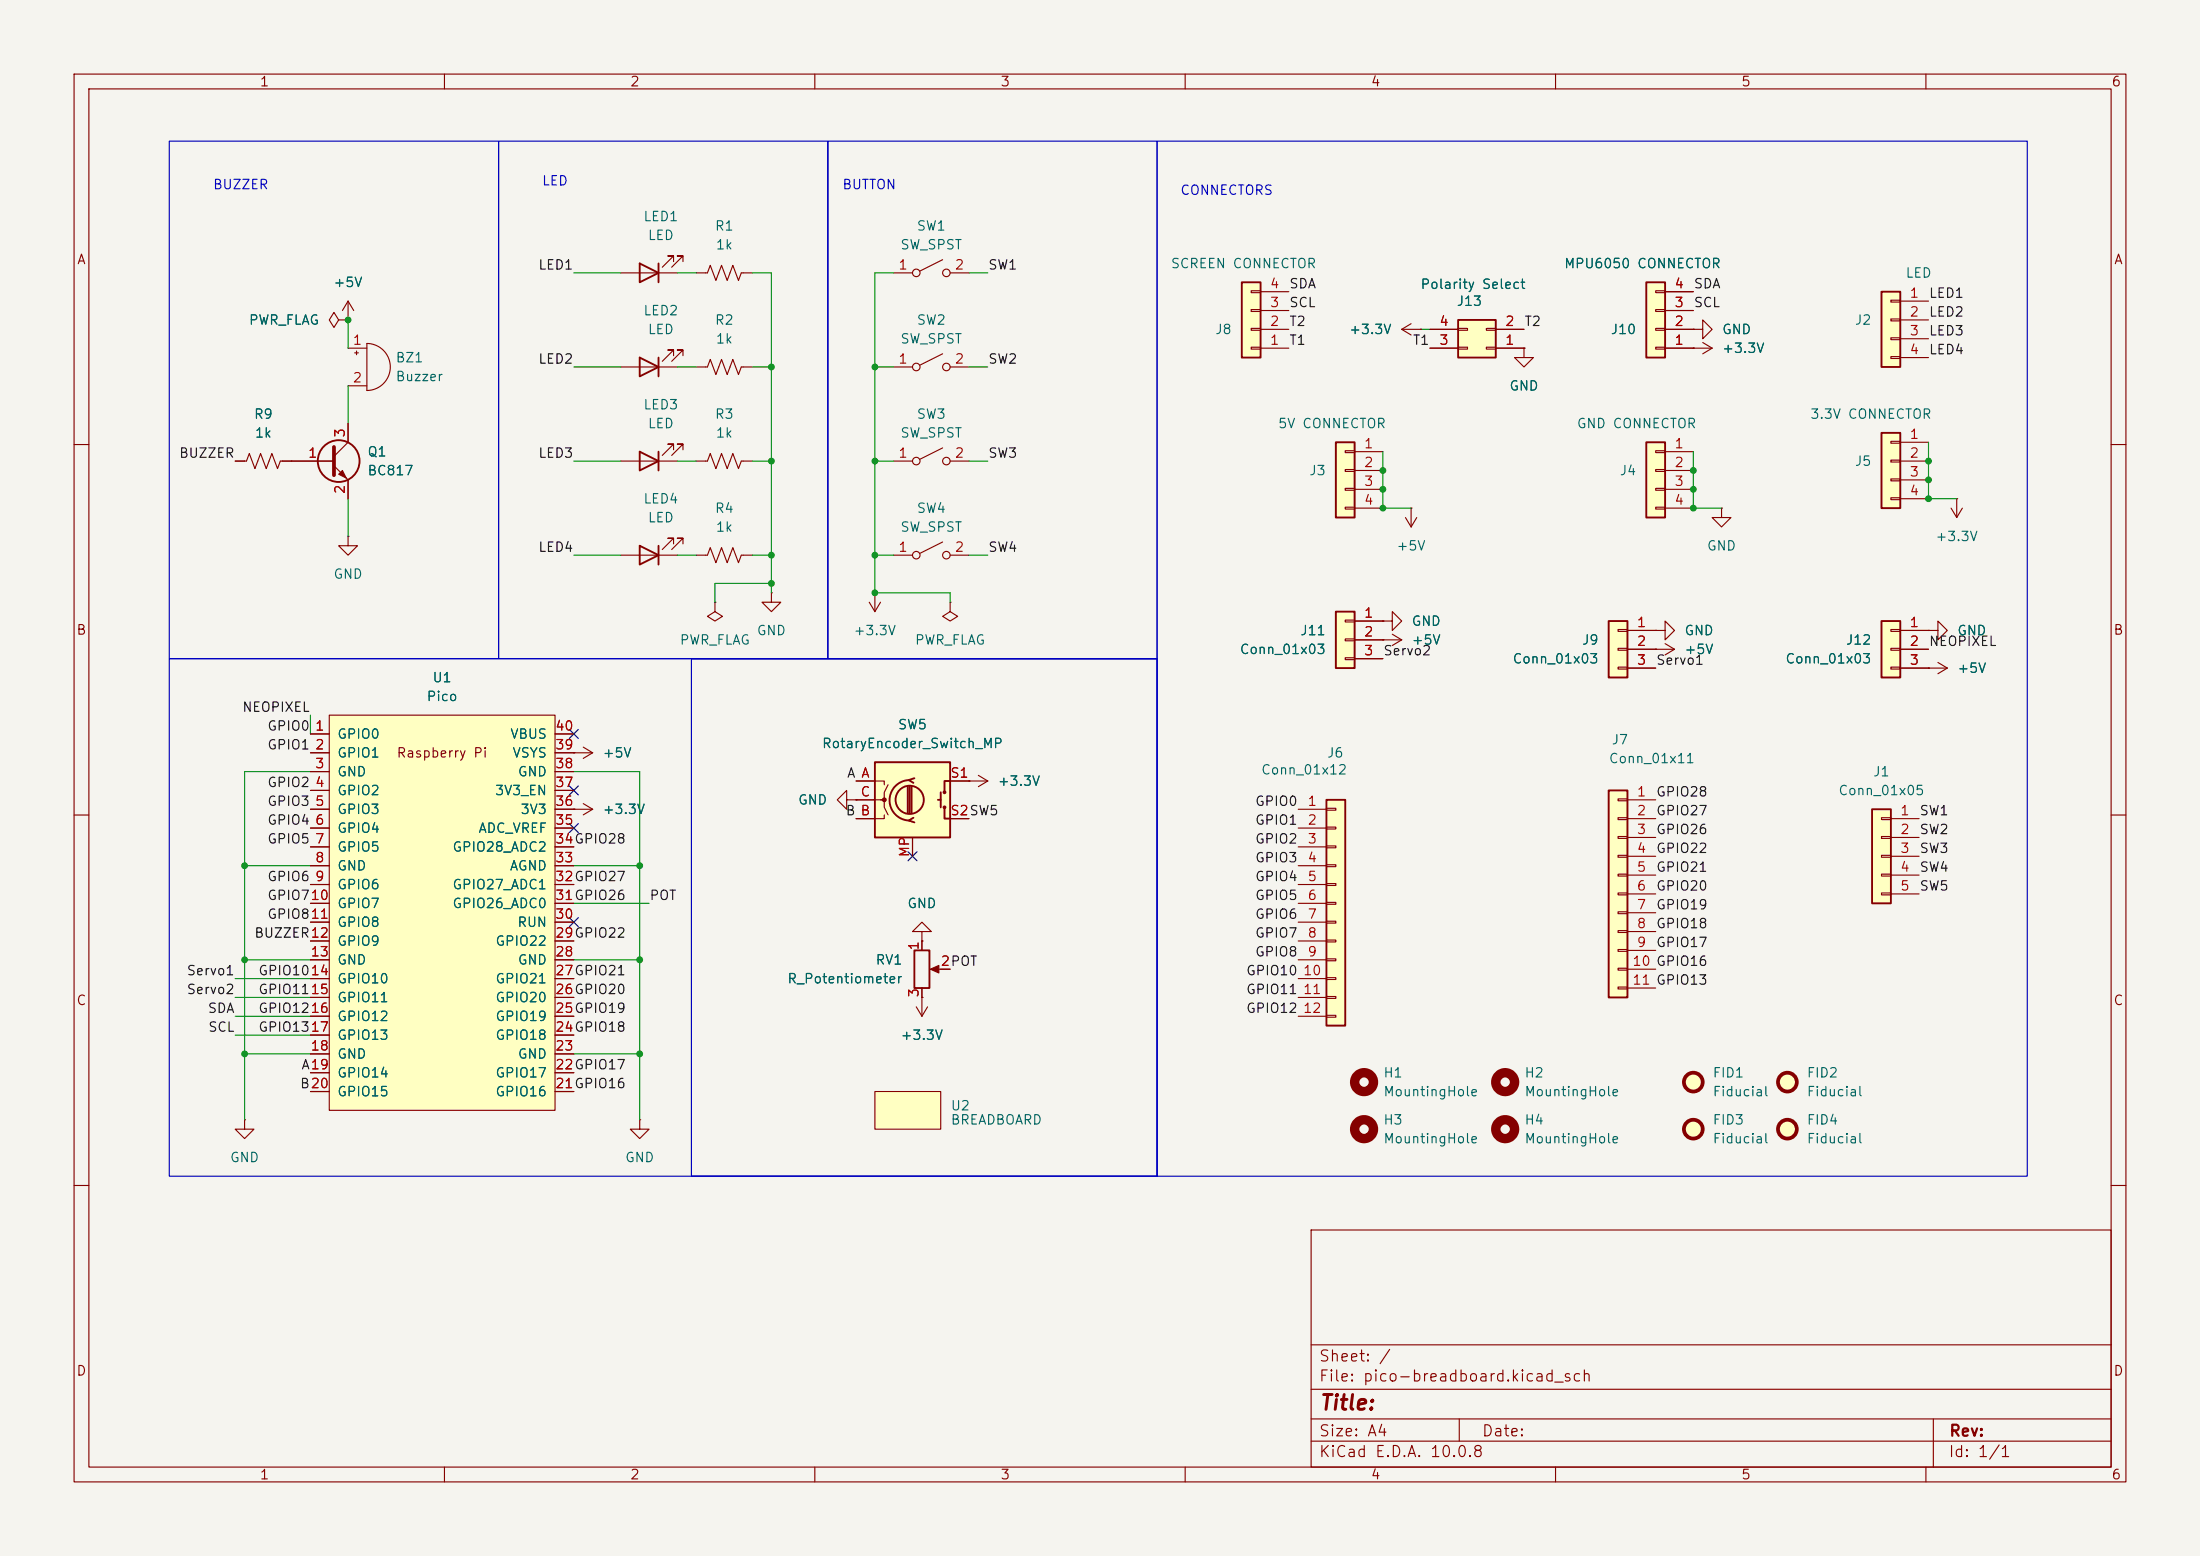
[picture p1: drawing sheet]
<svg xmlns="http://www.w3.org/2000/svg" width="297mm" height="210mm" viewBox="0 0 297 210" stroke-linecap="round" stroke-linejoin="round" font-family="sans-serif">
<path d="M0 0h297v210h-297z" fill="#f5f4ef" stroke="#f5f4ef" stroke-width=".14"/>
<g fill="none" stroke="#840000" stroke-width=".15">
<path d="M10 10h277v190h-277zM12 12h273v186h-273zM60 10v2M110 10v2M160 10v2M210 10v2M260 10v2M10 60h2M285 60h2M10 110h2M285 110h2M10 160h2"/>
<path d="M177 166h108v32h-108zM285 160h2M60 198v2M110 198v2M160 198v2M177 194.5h108M177 191.5h108M177 187.5h108M177 181.5h108M197 191.5v3M210 198v2M260 198v2"/>
<path d="M261 191.5v6.5"/>
</g>
<path d="M196.8 43.2h5.1v5.1h-5.1z" fill="#ffffc2"/>
<path d="M196.8 43.2h5.1v5.1h-5.1z" fill="none" stroke="#840000" stroke-width=".25"/>
<g fill="none" stroke="#840000" stroke-width=".15">
<path d="M193 47h3.8M193 44.5h3.8M196.8 46.9h1.3v.2h-1.3zM196.8 44.3h1.3v.3h-1.3zM200.7 46.9h1.2v.2h-1.2zM200.7 44.3h1.2v.3h-1.2zM201.9 47h3.8M201.9 44.5h3.8M123.7 135.9l.8 1.3M124.5 125.7h-1.3l1.3-1.2 1.2 1.2h-1.2v1.3M124.5 127h.1M124.5 134.6h.1"/>
<path d="M124.5 134.6v2.6M125.2 135.9l-.7 1.3"/>
</g>
<path d="M118.1 147.3h8.9v5.1h-8.9z" fill="#ffffc2"/>
<path d="M33 151.1v1.3h1.3l-1.3 1.3-1.3-1.3h1.3M33 151.1h.1M86.4 151.1v1.3h1.2l-1.2 1.3-1.3-1.3h1.3M86.4 151.1h.1M118.1 147.3h8.9v5.1h-8.9z" fill="none" stroke="#840000" stroke-width=".15"/>
<path d="M44.4 96.5h30.5v53.4h-30.5z" fill="#ffffc2"/>
<g fill="none" stroke="#840000" stroke-width=".15">
<path d="M41.9 99.1h2.5M44.4 96.5h30.5v53.4h-30.5zM74.9 99.1h2.6M41.9 101.6h2.5M41.9 104.1h2.5M41.9 106.7h2.5M41.9 109.2h2.5M41.9 111.8h2.5M41.9 114.3h2.5M41.9 116.8h2.5M41.9 119.4h2.5M74.9 101.6h5.1"/>
<path d="M74.9 104.1h2.6M74.9 106.7h2.6M74.9 109.2h5.1M74.9 111.8h2.6M74.9 114.3h2.6M74.9 116.8h2.6M74.9 119.4h2.6M77.5 109.2h.1M77.5 101.6h.1M78.7 108.5l1.3 .7M78.7 100.8l1.3 .8M80 109.2l-1.3 .8"/>
<path d="M80 101.6l-1.3 .8M114.3 108v1.2l-1.3-1.2 1.3-1.3v1.3h1.3M115.6 108h.1M41.9 121.9h2.5M41.9 124.5h2.5M41.9 127h2.5M41.9 129.5h2.5M41.9 132.1h2.5M41.9 134.6h2.5M41.9 137.2h2.5M41.9 139.7h2.5M74.9 121.9h2.6"/>
<path d="M74.9 124.5h2.6M74.9 127h2.6M74.9 129.5h2.6M74.9 132.1h2.6M74.9 134.6h2.6M74.9 137.2h2.6M74.9 139.7h2.6M124.5 127v1.3M124.5 133.4v1.2M126 130.8h2.3M41.9 142.2h2.5M41.9 144.8h2.5"/>
<path d="M41.9 147.3h2.5M74.9 142.2h2.6M74.9 144.8h2.6M74.9 147.3h2.6"/>
</g>
<path d="M123.4 128.3h2.1v5.1h-2.1z" fill="none" stroke="#840000" stroke-width=".25"/>
<path d="M125.6 130.8l1.1-.5v1z" fill="#840000" stroke="#840000" stroke-width=".15"/>
<path d="M222.2 59.7h2.6v10.2h-2.6z" fill="#ffffc2"/>
<path d="M222.2 59.7h2.6v10.2h-2.6z" fill="none" stroke="#840000" stroke-width=".25"/>
<path d="M223.5 60.8h1.3v.3h-1.3zM223.5 63.4h1.3v.2h-1.3zM223.5 65.9h1.3v.3h-1.3zM223.5 68.5h1.3v.2h-1.3zM224.8 61h3.8M224.8 63.5h3.8M224.8 66h3.8M224.8 68.6h3.8M130.8 105.4h.1M130.8 105.4h2.5M132.1 104.6l1.2 .8M133.3 105.4l-1.2 .8" fill="none" stroke="#840000" stroke-width=".15"/>
<path d="M118.1 102.9h10.2v10.1h-10.2z" fill="#ffffc2"/>
<g fill="none" stroke="#840000" stroke-width=".25">
<path d="M118.1 102.9h10.2v10.1h-10.2zM122.6 106.2v3.5M122.8 105.3a2.73 2.73 0 0 0-2.7 2.7 2.73 2.73 0 0 0 2.7 2.7M122.8 106.2v3.5M123.1 106.2v3.5M123.3 110.4l-.6 .3 .7 .3M123.4 105l-.7 .3 .6 .4M126.6 108h.4M127 106.9v2.1M127.5 109v1.5h.8M128.3 105.4h-.8v1.5"/>
<circle cx="122.8" cy="108" r="1.9"/>
<circle cx="127.5" cy="106.9" r=".13"/>
<circle cx="127.5" cy="109" r=".13"/>
</g>
<g fill="none" stroke="#840000" stroke-width=".15">
<path d="M45.7 43.2l-.6-1-.7 1 .7 1 .6-1h1.3M47 43.2h.1M47 47h2.5M47 52.1h2.5M47 40.6l-.8 1.3M47 40.6l.8 1.3M47 40.6v2.6M47.9 47.6h.5M48.1 47.4v.5M49.5 46.4a3.2 3.2 0 0 1 3.2 3.1 3.2 3.2 0 0 1-3.2 3.2zM31.7 62.2h1.6l.4-1 .7 2 .8-2 .7 2 .8-2 .8 2 .3-1h1.6M189.7 69.9l.8 1.2"/>
<path d="M190.5 68.6h.1M190.5 68.6v2.5M191.3 69.9l-.8 1.2M263.4 68.6l.8 1.3M264.2 67.3h.1M264.2 67.3v2.6M264.9 68.6l-.7 1.3M115.6 105.4h3.8v.5M115.6 108h3.8v1l.5 1M119.4 110v.5h-3.8M119.9 105.9l-.5 1v1.1h-.5M123.2 113v2.6"/>
<path d="M128.3 105.4h2.5M128.3 110.5h2.5"/>
</g>
<circle cx="119.4" cy="107.9" r=".25" fill="#840000" stroke="#840000" stroke-width=".15"/>
<circle cx="228.6" cy="146" r="1.27" fill="#ffffc2"/>
<circle cx="228.6" cy="146" r="1.27" fill="none" stroke="#840000" stroke-width=".51"/>
<path d="M94 49.5h1.5l.4-1 .7 2 .8-2 .8 2 .7-2 .8 2 .4-1h1.5" fill="none" stroke="#840000" stroke-width=".15"/>
<circle cx="203.2" cy="146" r="1.27" fill="none" stroke="#840000" stroke-width="1.3"/>
<circle cx="241.3" cy="152.4" r="1.27" fill="#ffffc2"/>
<circle cx="241.3" cy="152.4" r="1.27" fill="none" stroke="#840000" stroke-width=".51"/>
<circle cx="241.3" cy="146" r="1.27" fill="#ffffc2"/>
<circle cx="241.3" cy="146" r="1.27" fill="none" stroke="#840000" stroke-width=".51"/>
<g fill="none" stroke="#840000" stroke-width="1.3">
<circle cx="184.1" cy="146" r="1.27"/>
<circle cx="184.1" cy="152.4" r="1.27"/>
<circle cx="203.2" cy="152.4" r="1.27"/>
</g>
<g fill="none" stroke="#840000" stroke-width=".15">
<path d="M120.6 36.8h2.6M127.3 35.1l-3.1 1.5M128.3 36.8h2.5M120.6 49.5h2.6M127.3 47.8l-3.1 1.5M128.3 49.5h2.5M205.7 47v1.3h1.3l-1.3 1.2-1.2-1.2h1.2M205.7 47h.1M94 62.2h1.5l.4-1 .7 2 .8-2 .8 2 .7-2 .8 2 .4-1h1.5M120.6 74.9h2.6M120.6 62.2h2.6M127.3 73.2l-3.1 1.5"/>
<path d="M127.3 60.5l-3.1 1.5M128.3 74.9h2.5M128.3 62.2h2.5M104.1 80v1.3h1.3l-1.3 1.3-1.2-1.3h1.2M104.1 80h.1M117.3 81.3l.8 1.3M118.1 80h.1M118.1 80v2.6M118.9 81.3l-.8 1.3M128.3 81.3v1.3l1 .6-1 .6-1-.6 1-.6M128.3 81.3h.1"/>
<circle cx="123.7" cy="36.8" r=".51"/>
<circle cx="127.8" cy="36.8" r=".51"/>
<circle cx="123.7" cy="49.5" r=".51"/>
<circle cx="127.8" cy="49.5" r=".51"/>
<circle cx="123.7" cy="62.2" r=".51"/>
<circle cx="123.7" cy="74.9" r=".51"/>
<circle cx="127.8" cy="74.9" r=".51"/>
<circle cx="127.8" cy="62.2" r=".51"/>
</g>
<circle cx="228.6" cy="152.4" r="1.27" fill="#ffffc2"/>
<circle cx="228.6" cy="152.4" r="1.27" fill="none" stroke="#840000" stroke-width=".51"/>
<g fill="none" stroke="#840000" stroke-width=".15">
<path d="M94 74.9h1.5l.4-1 .7 2 .8-2 .8 2 .7-2 .8 2 .4-1h1.5M96.5 81.3v1.3l1 .6-1 .6-1-.6 1-.6M96.5 81.3h.1M186.7 86.4h.1M186.7 86.4h2.5M188 85.6l1.2 .8M189.2 86.4l-1.2 .7M260.3 85.1h1.3v-1.3l1.3 1.3-1.3 1.3v-1.3M260.3 85.1h.1M260.3 90.2h.1M260.3 90.2h2.6M261.6 89.4l1.3 .8"/>
<path d="M262.9 90.2l-1.3 .7"/>
</g>
<path d="M252.7 109.2h2.6v12.7h-2.6z" fill="#ffffc2"/>
<path d="M252.7 109.2h2.6v12.7h-2.6z" fill="none" stroke="#840000" stroke-width=".25"/>
<path d="M254 110.4h1.3v.2h-1.3zM254 112.9h1.3v.3h-1.3zM254 115.4h1.3v.3h-1.3zM254 118h1.3v.2h-1.3zM255.3 110.5h3.8M255.3 113h3.8M255.3 115.6h3.8M255.3 118.1h3.8M254 120.5h1.3v.3h-1.3zM255.3 120.7h3.8" fill="none" stroke="#840000" stroke-width=".15"/>
<path d="M179.1 108h2.5v30.4h-2.5z" fill="#ffffc2"/>
<g fill="none" stroke="#840000" stroke-width=".25">
<path d="M86.4 73.7l2.5 1.2-2.5 1.3zM88.9 73.7v2.5M179.1 108h2.5v30.4h-2.5z"/>
<circle cx="45.7" cy="62.2" r="2.82"/>
</g>
<g fill="none" stroke="#840000" stroke-width=".15">
<path d="M47 57.2v2.5l-1.9 1.9M39.4 62.2h5.7M45.1 62.9l1.9 1.9v2.5M47 72.4v1.3h1.3l-1.3 1.2-1.3-1.2h1.3M47 72.4h.1M83.8 74.9h7.6M90.9 73.4v-.8h-.7h.7l-1.5 1.6M92.2 73.4v-.8h-.8h.8l-1.5 1.6M175.3 109.2h3.8M175.3 111.8h3.8M175.3 114.3h3.8M175.3 116.8h3.8"/>
<path d="M175.3 119.4h3.8M179.1 109.1h1.2v.2h-1.2zM179.1 111.6h1.2v.3h-1.2zM179.1 114.2h1.2v.2h-1.2zM179.1 116.7h1.2v.3h-1.2zM179.1 119.3h1.2v.2h-1.2zM175.3 121.9h3.8M175.3 124.5h3.8M175.3 127h3.8M175.3 129.5h3.8M175.3 132.1h3.8M175.3 134.6h3.8"/>
<path d="M175.3 137.2h3.8M179.1 121.8h1.2v.2h-1.2zM179.1 124.3h1.2v.3h-1.2zM179.1 126.9h1.2v.2h-1.2zM179.1 129.4h1.2v.3h-1.2zM179.1 132h1.2v.2h-1.2zM179.1 134.5h1.2v.2h-1.2zM179.1 137h1.2v.3h-1.2z"/>
</g>
<path d="M45.1 60.3v3.8" fill="none" stroke="#840000" stroke-width=".51"/>
<path d="M45.7 64l.5-.5 .5 1z" fill="#840000" stroke="#840000" stroke-width=".15"/>
<path d="M180.3 59.7h2.6v10.2h-2.6z" fill="#ffffc2"/>
<path d="M180.3 59.7h2.6v10.2h-2.6z" fill="none" stroke="#840000" stroke-width=".25"/>
<path d="M181.6 60.8h1.3v.3h-1.3zM181.6 63.4h1.3v.2h-1.3zM181.6 65.9h1.3v.3h-1.3zM181.6 68.5h1.3v.2h-1.3zM182.9 61h3.8M182.9 63.5h3.8M182.9 66h3.8M182.9 68.6h3.8M186.7 83.8h1.3v-1.2l1.2 1.2-1.2 1.3v-1.3M186.7 83.8h.1" fill="none" stroke="#840000" stroke-width=".15"/>
<path d="M217.2 106.7h2.5v27.9h-2.5z" fill="#ffffc2"/>
<path d="M217.2 106.7h2.5v27.9h-2.5z" fill="none" stroke="#840000" stroke-width=".25"/>
<g fill="none" stroke="#840000" stroke-width=".15">
<path d="M218.4 107.8h1.3v.3h-1.3zM218.4 110.4h1.3v.2h-1.3zM218.4 112.9h1.3v.3h-1.3zM218.4 115.4h1.3v.3h-1.3zM218.4 118h1.3v.2h-1.3zM219.7 108h3.8M219.7 110.5h3.8M219.7 113h3.8M219.7 115.6h3.8M219.7 118.1h3.8M218.4 120.5h1.3v.3h-1.3zM218.4 123.1h1.3v.2h-1.3z"/>
<path d="M218.4 125.6h1.3v.3h-1.3zM218.4 128.1h1.3v.3h-1.3zM218.4 130.7h1.3v.2h-1.3zM218.4 133.2h1.3v.3h-1.3zM219.7 120.7h3.8M219.7 123.2h3.8M219.7 125.7h3.8M219.7 128.3h3.8M219.7 130.8h3.8M219.7 133.4h3.8"/>
</g>
<path d="M180.3 82.6h2.6v7.6h-2.6z" fill="#ffffc2"/>
<path d="M180.3 82.6h2.6v7.6h-2.6z" fill="none" stroke="#840000" stroke-width=".25"/>
<path d="M181.6 83.7h1.3v.2h-1.3zM181.6 86.2h1.3v.3h-1.3zM181.6 88.8h1.3v.2h-1.3zM182.9 83.8h3.8M182.9 86.4h3.8M182.9 88.9h3.8" fill="none" stroke="#840000" stroke-width=".15"/>
<path d="M167.6 38.1h2.6v10.2h-2.6z" fill="#ffffc2"/>
<path d="M167.6 38.1h2.6v10.2h-2.6z" fill="none" stroke="#840000" stroke-width=".25"/>
<path d="M168.9 39.2h1.3v.3h-1.3zM170.2 39.4h3.8M168.9 46.9h1.3v.2h-1.3zM168.9 44.3h1.3v.3h-1.3zM168.9 41.8h1.3v.2h-1.3zM170.2 47h3.8M170.2 44.5h3.8M170.2 41.9h3.8M189.2 44.5h2.6M189.2 44.5l1.3 .7M190.5 43.7l-1.3 .8M191.8 44.5h.1" fill="none" stroke="#840000" stroke-width=".15"/>
<path d="M254 58.4h2.5v10.2h-2.5z" fill="#ffffc2"/>
<path d="M254 58.4h2.5v10.2h-2.5z" fill="none" stroke="#840000" stroke-width=".25"/>
<path d="M255.3 59.6h1.2v.2h-1.2zM256.5 59.7h3.8M255.3 62.1h1.2v.3h-1.2zM255.3 64.6h1.2v.3h-1.2zM255.3 67.2h1.2v.2h-1.2zM256.5 62.2h3.8M256.5 64.8h3.8M256.5 67.3h3.8" fill="none" stroke="#840000" stroke-width=".15"/>
<path d="M222.2 38.1h2.6v10.2h-2.6z" fill="#ffffc2"/>
<path d="M222.2 38.1h2.6v10.2h-2.6z" fill="none" stroke="#840000" stroke-width=".25"/>
<path d="M223.5 39.2h1.3v.3h-1.3zM224.8 39.4h3.8M223.5 46.9h1.3v.2h-1.3zM223.5 44.3h1.3v.3h-1.3zM223.5 41.8h1.3v.2h-1.3zM224.8 47h6.3M224.8 44.5h3.8M224.8 41.9h3.8M228.6 47h.1M229.9 46.2l1.2 .8M231.1 47l-1.2 .8" fill="none" stroke="#840000" stroke-width=".15"/>
<path d="M254 39.4h2.5v10.1h-2.5z" fill="#ffffc2"/>
<path d="M254 39.4h2.5v10.1h-2.5zM86.4 48.3l2.5 1.2-2.5 1.3zM88.9 48.3v2.5" fill="none" stroke="#840000" stroke-width=".25"/>
<g fill="none" stroke="#840000" stroke-width=".15">
<path d="M83.8 49.5h7.6M90.9 48v-.8h-.7h.7l-1.5 1.6M92.2 48v-.8h-.8h.8l-1.5 1.6M228.6 44.5h1.3v1.2l1.2-1.2-1.2-1.3v1.3M228.6 44.5h.1M255.3 40.5h1.2v.3h-1.2zM255.3 43.1h1.2v.2h-1.2zM255.3 45.6h1.2v.2h-1.2zM255.3 48.1h1.2v.3h-1.2zM256.5 40.6h3.8M256.5 43.2h3.8M256.5 45.7h3.8"/>
<path d="M256.5 48.3h3.8M223.5 87.6h.1M223.5 87.6h2.6M224.8 86.9l1.3 .7M226.1 87.6l-1.3 .8"/>
</g>
<path d="M217.2 83.8h2.5v7.6h-2.5z" fill="#ffffc2"/>
<path d="M217.2 83.8h2.5v7.6h-2.5z" fill="none" stroke="#840000" stroke-width=".25"/>
<path d="M218.4 85h1.3v.2h-1.3zM218.4 87.5h1.3v.3h-1.3zM218.4 90h1.3v.3h-1.3zM219.7 85.1h3.8M219.7 87.6h3.8M219.7 90.2h3.8M223.5 85.1h1.3v-1.3l1.3 1.3-1.3 1.3v-1.3M223.5 85.1h.1" fill="none" stroke="#840000" stroke-width=".15"/>
<path d="M254 83.8h2.5v7.6h-2.5z" fill="#ffffc2"/>
<path d="M86.4 35.6l2.5 1.2-2.5 1.3zM88.9 35.6v2.5M86.4 61l2.5 1.2-2.5 1.3zM88.9 61v2.5M254 83.8h2.5v7.6h-2.5z" fill="none" stroke="#840000" stroke-width=".25"/>
<g fill="none" stroke="#840000" stroke-width=".15">
<path d="M83.8 36.8h7.6M90.9 35.3v-.8h-.7h.7l-1.5 1.6M92.2 35.3v-.8h-.8h.8l-1.5 1.6M94 36.8h1.5l.4-1 .7 2 .8-2 .8 2 .7-2 .8 2 .4-1h1.5M224.8 39.4h3.8M47 43.2h.1M47 57.2v2.5M191.8 44.5h.1M193 47h3.8M193 44.5h3.8M201.9 47h3.8M201.9 44.5h3.8"/>
<path d="M205.7 47h.1M224.8 47h3.8M224.8 44.5h3.8M224.8 41.9h3.8M228.6 47h.1M228.6 44.5h.1M31.7 62.2h1.3M38.1 62.2h7M47 64.8v2.5M83.8 62.2h7.6M90.9 60.7v-.8h-.7h.7l-1.5 1.6M92.2 60.7v-.8h-.8h.8l-1.5 1.6"/>
<path d="M232.4 68.6v1.3h1.3l-1.3 1.2-1.3-1.2h1.3M232.4 68.6h.1M41.9 99.1h2.5M74.9 99.1h2.6M182.9 83.8h3.8M182.9 86.4h3.8M182.9 88.9h3.8M186.7 83.8h.1M186.7 86.4h.1M219.7 85.1h3.8M219.7 87.6h3.8M219.7 90.2h3.8"/>
<path d="M223.5 85.1h.1M223.5 87.6h.1M255.3 85h1.2v.2h-1.2zM255.3 87.5h1.2v.3h-1.2zM255.3 90h1.2v.3h-1.2zM256.5 85.1h3.8M256.5 87.6h3.8M256.5 90.2h3.8M260.3 85.1h.1M260.3 90.2h.1M41.9 101.6h2.5M41.9 104.1h2.5"/>
<path d="M41.9 106.7h2.5M41.9 109.2h2.5M41.9 111.8h2.5M41.9 114.3h2.5M41.9 116.8h2.5M41.9 119.4h2.5M74.9 101.6h2.6M74.9 104.1h2.6M74.9 106.7h2.6M74.9 109.2h2.6M74.9 111.8h2.6M74.9 114.3h2.6"/>
<path d="M74.9 116.8h2.6M74.9 119.4h2.6M77.5 109.2h.1M77.5 101.6h.1M115.6 108h.1M115.6 105.4h2.5M115.6 110.5h2.5M115.6 108h2.5M123.2 113v2.6M128.3 105.4h2.5M128.3 110.5h2.5M130.8 105.4h.1"/>
<path d="M41.9 121.9h2.5M41.9 124.5h2.5M41.9 127h2.5M41.9 129.5h2.5M41.9 132.1h2.5M41.9 134.6h2.5M41.9 137.2h2.5M41.9 139.7h2.5M74.9 121.9h2.6M74.9 124.5h2.6M74.9 127h2.6M74.9 129.5h2.6"/>
<path d="M74.9 132.1h2.6M74.9 134.6h2.6M74.9 137.2h2.6M74.9 139.7h2.6M124.5 127h.1M124.5 134.6h.1M124.5 127v1.3M124.5 133.4v1.2M127 130.8h1.3M41.9 142.2h2.5M41.9 144.8h2.5M41.9 147.3h2.5"/>
<path d="M74.9 142.2h2.6M74.9 144.8h2.6M74.9 147.3h2.6"/>
</g>
<g fill="none" stroke="#009600" stroke-width=".15">
<path d="M77.5 36.8h6.3M91.4 36.8h2.6M101.6 36.8h2.5v43.2M120.6 36.8h-2.5v43.2h10.2v1.3M130.8 36.8h2.5M47 43.2v3.8M47 52.1v5.1M77.5 49.5h6.3M91.4 49.5h2.6M101.6 49.5h2.5M118.1 49.5h2.5M130.8 49.5h2.5"/>
<path d="M191.8 44.5h1.2M260.3 59.7v7.6h3.9M47 67.3v5.1M77.5 74.9h6.3M77.5 62.2h6.3M91.4 74.9h2.6M91.4 62.2h2.6M101.6 74.9h2.5M101.6 62.2h2.5M104.1 78.7h-7.6v2.6M118.1 74.9h2.5M118.1 62.2h2.5"/>
<path d="M130.8 74.9h2.5M130.8 62.2h2.5M186.7 61v7.6h3.8M228.6 61v7.6h3.8M41.9 96.5v2.6M33 116.8h8.9M41.9 104.1h-8.9v47M77.5 116.8h8.9M77.5 104.1h8.9v47M31.7 132.1h10.2M31.7 137.2h10.2M31.7 134.6h10.2"/>
<path d="M31.7 139.7h10.2M33 129.5h8.9M77.5 129.5h8.9M77.5 121.9h10.1M33 142.2h8.9M77.5 142.2h8.9"/>
</g>
<path d="M76.9 98.5l1.2 1.2M78.1 98.5l-1.2 1.2M76.9 106.1l1.2 1.2M76.9 111.2l1.2 1.2M78.1 106.1l-1.2 1.2M78.1 111.2l-1.2 1.2M122.6 115l1.2 1.2M123.8 115l-1.2 1.2M76.9 123.9l1.2 1.2M78.1 123.9l-1.2 1.2" fill="none" stroke="#000084" stroke-width=".15"/>
<path d="M22.9 19.1h44.4v69.8h-44.4zM67.3 19.1h44.5v69.8h-44.5zM111.8 19.1h44.4v69.8h-44.4zM156.2 19.1h117.5v139.7h-117.5zM22.9 88.9h133.3v69.9h-133.3zM93.3 88.9h62.9v69.9h-62.9z" fill="none" stroke="#0000c2" stroke-width=".15"/>
<g fill="#009600">
<circle cx="33" cy="142.2" r=".46"/>
<circle cx="33" cy="116.8" r=".46"/>
<circle cx="86.4" cy="116.8" r=".46"/>
<circle cx="33" cy="129.5" r=".46"/>
<circle cx="86.4" cy="129.5" r=".46"/>
<circle cx="47" cy="43.2" r=".46"/>
<circle cx="86.4" cy="142.2" r=".46"/>
<circle cx="104.1" cy="78.7" r=".46"/>
<circle cx="104.1" cy="74.9" r=".46"/>
<circle cx="104.1" cy="49.5" r=".46"/>
<circle cx="104.1" cy="62.2" r=".46"/>
<circle cx="118.1" cy="49.5" r=".46"/>
<circle cx="186.7" cy="68.6" r=".46"/>
<circle cx="186.7" cy="66" r=".46"/>
<circle cx="118.1" cy="80" r=".46"/>
<circle cx="118.1" cy="74.9" r=".46"/>
<circle cx="118.1" cy="62.2" r=".46"/>
<circle cx="186.7" cy="63.5" r=".46"/>
<circle cx="228.6" cy="63.5" r=".46"/>
<circle cx="228.6" cy="66" r=".46"/>
<circle cx="260.3" cy="62.2" r=".46"/>
<circle cx="260.3" cy="64.8" r=".46"/>
<circle cx="260.3" cy="67.3" r=".46"/>
<circle cx="228.6" cy="68.6" r=".46"/>
</g>
<text font-size="2" fill="#840000" x="178" y="190.8">Title:</text>
<g font-size="1.5" fill="#840000">
<text x="178" y="184.1">Sheet: /</text>
<text x="178" y="186.8">File: pico-breadboard.kicad_sch</text>
<text x="178" y="197">KiCad E.D.A. 10.0.8</text>
<text x="178" y="194.2">Size: A4</text>
<text x="200" y="194.2">Date:</text>
<text x="263" y="197">Id: 1/1</text>
<text x="263" y="194.2">Rev:</text>
</g>
<g font-size="1.3" fill="#840000">
<text x="35" y="12">1</text>
<text x="85" y="12">2</text>
<text x="135" y="12">3</text>
<text x="185" y="12">4</text>
<text x="235" y="12">5</text>
<text x="285" y="12">6</text>
<text x="10.3" y="36">A</text>
<text x="285.3" y="36">A</text>
<text x="10.2" y="86">B</text>
<text x="285.2" y="86">B</text>
<text x="53.5" y="102.6">Raspberry Pi</text>
<text x="10.2" y="136">C</text>
<text x="285.2" y="136">C</text>
<text x="10.2" y="186">D</text>
<text x="285.2" y="186">D</text>
<text x="35" y="200">1</text>
<text x="85" y="200">2</text>
<text x="135" y="200">3</text>
<text x="185" y="200">4</text>
<text x="235" y="200">5</text>
<text x="285" y="200">6</text>
</g>
<g font-size="1.3" fill="#0000c2">
<text x="28.7" y="25.9">BUZZER</text>
<text x="73.1" y="25.4">LED</text>
<text x="113.6" y="25.9">BUTTON</text>
<text x="159.3" y="26.6">CONNECTORS</text>
</g>
<g font-size="1.3" fill="#006464">
<text x="86.8" y="30.2">LED1</text>
<text x="87.4" y="32.7">LED</text>
<text x="96.4" y="31.4">R1</text>
<text x="96.5" y="34">1k</text>
<text x="121.5" y="34">SW_SPST</text>
<text x="123.7" y="31.4">SW1</text>
<text x="44.9" y="39.1">+5V</text>
<text x="158" y="36.5">SCREEN CONNECTOR</text>
<text x="191.7" y="39.3">Polarity Select</text>
<text x="196.6" y="41.6">J13</text>
<text x="211.1" y="36.5">MPU6050 CONNECTOR</text>
<text x="257.2" y="37.8">LED</text>
<text x="33.5" y="44.1">PWR_FLAG</text>
<text x="86.8" y="42.9">LED2</text>
<text x="87.4" y="45.4">LED</text>
<text x="96.4" y="44.1">R2</text>
<text x="96.5" y="46.7">1k</text>
<text x="121.5" y="46.7">SW_SPST</text>
<text x="123.7" y="44.1">SW2</text>
<text x="164" y="45.4">J8</text>
<text x="182" y="45.4">+3.3V</text>
<text x="217.4" y="45.4">J10</text>
<text x="232.4" y="48">+3.3V</text>
<text x="232.4" y="45.4">GND</text>
<text x="250.3" y="44.1">J2</text>
<text x="53.3" y="49.2">BZ1</text>
<text x="53.3" y="51.8">Buzzer</text>
<text x="203.7" y="53">GND</text>
<text x="34.2" y="56.8">R9</text>
<text x="34.3" y="59.4">1k</text>
<text x="86.8" y="55.6">LED3</text>
<text x="87.4" y="58.1">LED</text>
<text x="96.4" y="56.8">R3</text>
<text x="96.5" y="59.4">1k</text>
<text x="121.5" y="59.4">SW_SPST</text>
<text x="123.7" y="56.8">SW3</text>
<text x="172.4" y="58.1">5V CONNECTOR</text>
<text x="212.8" y="58.1">GND CONNECTOR</text>
<text x="244.3" y="56.8">3.3V CONNECTOR</text>
<text x="49.5" y="61.9">Q1</text>
<text x="49.5" y="64.5">BC817</text>
<text x="176.7" y="64.5">J3</text>
<text x="218.6" y="64.5">J4</text>
<text x="250.3" y="63.2">J5</text>
<text x="86.8" y="68.3">LED4</text>
<text x="87.4" y="70.8">LED</text>
<text x="96.4" y="69.5">R4</text>
<text x="123.7" y="69.5">SW4</text>
<text x="96.5" y="72.1">1k</text>
<text x="121.5" y="72.1">SW_SPST</text>
<text x="188.4" y="74.6">+5V</text>
<text x="230.3" y="74.6">GND</text>
<text x="261.2" y="73.4">+3.3V</text>
<text x="44.9" y="78.4">GND</text>
<text x="91.7" y="87.3">PWR_FLAG</text>
<text x="102.1" y="86.1">GND</text>
<text x="115.1" y="86.1">+3.3V</text>
<text x="123.4" y="87.3">PWR_FLAG</text>
<text x="167.3" y="88.6">Conn_01x03</text>
<text x="175.4" y="86.1">J11</text>
<text x="190.5" y="87.3">+5V</text>
<text x="190.5" y="84.8">GND</text>
<text x="204.1" y="89.9">Conn_01x03</text>
<text x="213.5" y="87.3">J9</text>
<text x="227.3" y="88.6">+5V</text>
<text x="227.3" y="86.1">GND</text>
<text x="240.9" y="89.9">Conn_01x03</text>
<text x="249.1" y="87.3">J12</text>
<text x="264.1" y="86.1">GND</text>
<text x="57.5" y="94.9">Pico</text>
<text x="58.3" y="92.4">U1</text>
<text x="264.1" y="91.1">+5V</text>
<text x="45.4" y="100">GPIO0</text>
<text x="68.8" y="100">VBUS</text>
<text x="110.9" y="101.3">RotaryEncoder_Switch_MP</text>
<text x="121.1" y="98.8">SW5</text>
<text x="217.5" y="100.8">J7</text>
<text x="45.4" y="102.6">GPIO1</text>
<text x="45.4" y="105.1">GND</text>
<text x="45.4" y="107.6">GPIO2</text>
<text x="66.7" y="107.6">3V3_EN</text>
<text x="69.1" y="102.6">VSYS</text>
<text x="69.8" y="105.1">GND</text>
<text x="81.3" y="102.6">+5V</text>
<text x="134.6" y="106.4">+3.3V</text>
<text x="170.2" y="104.8">Conn_01x12</text>
<text x="179.1" y="102.6">J6</text>
<text x="217.1" y="103.3">Conn_01x11</text>
<text x="248.1" y="107.6">Conn_01x05</text>
<text x="252.8" y="105.1">J1</text>
<text x="45.4" y="110.2">GPIO3</text>
<text x="45.4" y="112.7">GPIO4</text>
<text x="64.5" y="112.7">ADC_VREF</text>
<text x="70.2" y="110.2">3V3</text>
<text x="81.3" y="110.2">+3.3V</text>
<text x="107.7" y="108.9">GND</text>
<text x="45.4" y="115.3">GPIO5</text>
<text x="45.4" y="117.8">GND</text>
<text x="61" y="115.3">GPIO28_ADC2</text>
<text x="68.7" y="117.8">AGND</text>
<text x="45.4" y="120.3">GPIO6</text>
<text x="45.4" y="122.9">GPIO7</text>
<text x="45.4" y="125.4">GPIO8</text>
<text x="61" y="122.9">GPIO26_ADC0</text>
<text x="61" y="120.3">GPIO27_ADC1</text>
<text x="69.8" y="125.4">RUN</text>
<text x="122.4" y="122.9">GND</text>
<text x="45.4" y="128">GPIO9</text>
<text x="45.4" y="130.5">GND</text>
<text x="66.8" y="128">GPIO22</text>
<text x="69.8" y="130.5">GND</text>
<text x="118.1" y="130.5">RV1</text>
<text x="45.4" y="133">GPIO10</text>
<text x="45.4" y="135.6">GPIO11</text>
<text x="66.8" y="135.6">GPIO20</text>
<text x="66.8" y="133">GPIO21</text>
<text x="106.2" y="133">R_Potentiometer</text>
<text x="45.4" y="138.1">GPIO12</text>
<text x="45.4" y="140.7">GPIO13</text>
<text x="45.4" y="143.2">GND</text>
<text x="66.8" y="140.7">GPIO18</text>
<text x="66.8" y="138.1">GPIO19</text>
<text x="69.8" y="143.2">GND</text>
<text x="121.5" y="140.7">+3.3V</text>
<text x="45.4" y="145.7">GPIO14</text>
<text x="45.4" y="148.3">GPIO15</text>
<text x="66.8" y="148.3">GPIO16</text>
<text x="66.8" y="145.7">GPIO17</text>
<text x="186.7" y="145.7">H1</text>
<text x="186.7" y="148.3">MountingHole</text>
<text x="205.7" y="145.7">H2</text>
<text x="205.7" y="148.3">MountingHole</text>
<text x="231.1" y="145.7">FID1</text>
<text x="231.1" y="148.3">Fiducial</text>
<text x="243.8" y="145.7">FID2</text>
<text x="243.8" y="148.3">Fiducial</text>
<text x="128.3" y="150.2">U2</text>
<text x="128.3" y="152.1">BREADBOARD</text>
<text x="186.7" y="152.1">H3</text>
<text x="186.7" y="154.6">MountingHole</text>
<text x="205.7" y="152.1">H4</text>
<text x="205.7" y="154.6">MountingHole</text>
<text x="231.1" y="152.1">FID3</text>
<text x="231.1" y="154.6">Fiducial</text>
<text x="243.8" y="152.1">FID4</text>
<text x="243.8" y="154.6">Fiducial</text>
<text x="31" y="157.2">GND</text>
<text x="84.3" y="157.2">GND</text>
</g>
<g font-size="1.3" fill="#0f0f0f">
<text x="72.6" y="36.7">LED1</text>
<text x="133.3" y="36.7">SW1</text>
<text x="174" y="39.2">SDA</text>
<text x="174" y="41.8">SCL</text>
<text x="228.6" y="41.8">SCL</text>
<text x="228.6" y="39.2">SDA</text>
<text x="260.3" y="40.5">LED1</text>
<text x="174" y="46.9">T1</text>
<text x="174" y="44.3">T2</text>
<text x="190.6" y="46.9">T1</text>
<text x="205.7" y="44.3">T2</text>
<text x="260.3" y="45.6">LED3</text>
<text x="260.3" y="43.1">LED2</text>
<text x="72.6" y="49.4">LED2</text>
<text x="133.3" y="49.4">SW2</text>
<text x="260.3" y="48.1">LED4</text>
<text x="24.1" y="62.1">BUZZER</text>
<text x="72.6" y="62.1">LED3</text>
<text x="133.3" y="62.1">SW3</text>
<text x="72.6" y="74.8">LED4</text>
<text x="133.3" y="74.8">SW4</text>
<text x="186.7" y="88.8">Servo2</text>
<text x="260.3" y="87.5">NEOPIXEL</text>
<text x="223.5" y="90">Servo1</text>
<text x="32.6" y="96.4">NEOPIXEL</text>
<text x="36" y="101.5">GPIO1</text>
<text x="36" y="98.9">GPIO0</text>
<text x="36" y="106.6">GPIO2</text>
<text x="114.3" y="105.3">A A</text>
<text x="223.5" y="107.8">GPIO28</text>
<text x="36" y="109.1">GPIO3</text>
<text x="36" y="111.6">GPIO4</text>
<text x="114.1" y="110.4">B B</text>
<text x="169.3" y="109.1">GPIO0</text>
<text x="169.3" y="111.6">GPIO1</text>
<text x="223.5" y="110.4">GPIO27</text>
<text x="223.5" y="112.9">GPIO26</text>
<text x="259.1" y="112.9">SW2</text>
<text x="259.1" y="110.4">SW1</text>
<text x="36" y="114.2">GPIO5</text>
<text x="36" y="119.3">GPIO6</text>
<text x="169.3" y="114.2">GPIO2</text>
<text x="169.3" y="119.3">GPIO4</text>
<text x="169.3" y="116.7">GPIO3</text>
<text x="223.5" y="115.4">GPIO22</text>
<text x="223.5" y="118">GPIO21</text>
<text x="259.1" y="118">SW4</text>
<text x="259.1" y="115.4">SW3</text>
<text x="36" y="124.3">GPIO811</text>
<text x="36" y="121.8">GPIO710</text>
<text x="87.6" y="121.8">POT</text>
<text x="169.3" y="121.8">GPIO5</text>
<text x="169.3" y="124.3">GPIO6</text>
<text x="223.5" y="123.1">GPIO19</text>
<text x="223.5" y="125.6">GPIO18</text>
<text x="223.5" y="120.5">GPIO20</text>
<text x="259.1" y="120.5">SW5</text>
<text x="25.1" y="132">Servo1</text>
<text x="34.2" y="126.9">BUZZER12</text>
<text x="34.8" y="132">GPIO1014</text>
<text x="168.1" y="132">GPIO10</text>
<text x="169.3" y="129.4">GPIO8</text>
<text x="169.3" y="126.9">GPIO7</text>
<text x="223.5" y="128.1">GPIO17</text>
<text x="25.1" y="134.5">Servo2</text>
<text x="28" y="137">SDA</text>
<text x="34.8" y="134.5">GPIO1115</text>
<text x="34.8" y="137">GPIO1216</text>
<text x="168.1" y="134.5">GPIO11</text>
<text x="168.1" y="137">GPIO12</text>
<text x="28" y="139.6">SCL</text>
<text x="34.8" y="139.6">GPIO1317</text>
<text x="40.4" y="147.2">B20</text>
<text x="40.6" y="144.7">A19</text>
</g>
<g font-size="1.3" fill="#a90000">
<text x="121.2" y="36.7">1</text>
<text x="128.8" y="36.7">2</text>
<text x="171.4" y="41.8">3</text>
<text x="171.4" y="39.2">4</text>
<text x="226" y="41.8">3</text>
<text x="226" y="39.2">4</text>
<text x="257.7" y="40.5">1</text>
<text x="47.5" y="46.9">1</text>
<text x="171.4" y="46.9">1</text>
<text x="171.4" y="44.3">2</text>
<text x="194.2" y="46.9">3</text>
<text x="194.2" y="44.3">4</text>
<text x="203.1" y="46.9">1</text>
<text x="203.1" y="44.3">2</text>
<text x="226" y="46.9">1</text>
<text x="226" y="44.3">2</text>
<text x="257.7" y="43">2</text>
<text x="257.7" y="45.6">3</text>
<text x="47.5" y="51.9">2</text>
<text x="121.2" y="49.4">1</text>
<text x="128.8" y="49.4">2</text>
<text x="257.7" y="48.1">4</text>
<text x="46.9" y="59.2" transform="rotate(-90 46.9 59.2)">3</text>
<text x="257.7" y="59.6">1</text>
<text x="41.5" y="62.1">1</text>
<text x="121.2" y="62.1">1</text>
<text x="128.8" y="62.1">2</text>
<text x="184.1" y="60.8">1</text>
<text x="184.1" y="63.4">2</text>
<text x="184.1" y="65.9">3</text>
<text x="226" y="60.8">1</text>
<text x="226" y="63.4">2</text>
<text x="226" y="65.9">3</text>
<text x="257.7" y="62.1">2</text>
<text x="257.7" y="64.6">3</text>
<text x="46.9" y="66.8" transform="rotate(-90 46.9 66.8)">2</text>
<text x="184.1" y="68.4">4</text>
<text x="226" y="68.4">4</text>
<text x="257.7" y="67.2">4</text>
<text x="121.2" y="74.8">1</text>
<text x="128.8" y="74.8">2</text>
<text x="184.1" y="83.7">1</text>
<text x="184.1" y="86.2">2</text>
<text x="184.1" y="88.8">3</text>
<text x="220.9" y="85">1</text>
<text x="220.9" y="87.5">2</text>
<text x="257.7" y="85">1</text>
<text x="257.7" y="87.5">2</text>
<text x="220.9" y="90">3</text>
<text x="257.7" y="90">3</text>
<text x="42.4" y="98.9">1</text>
<text x="42.4" y="101.5">2</text>
<text x="74.9" y="101.5">39</text>
<text x="74.9" y="98.9">40</text>
<text x="42.4" y="104">3</text>
<text x="42.4" y="106.5">4</text>
<text x="74.9" y="106.5">37</text>
<text x="74.9" y="104">38</text>
<text x="116.1" y="107.8">C</text>
<text x="116.2" y="105.3">A</text>
<text x="128.2" y="105.3">S1</text>
<text x="220.9" y="107.8">1</text>
<text x="42.4" y="109.1">5</text>
<text x="42.4" y="111.6">6</text>
<text x="74.9" y="111.6">35</text>
<text x="74.9" y="109.1">36</text>
<text x="116.1" y="110.4">B</text>
<text x="128.2" y="110.4">S2SW5</text>
<text x="128.2" y="110.4">S2</text>
<text x="176.4" y="109.1">1</text>
<text x="176.4" y="111.6">2</text>
<text x="220.9" y="110.4">2</text>
<text x="220.9" y="112.9">3</text>
<text x="256.4" y="110.4">1</text>
<text x="256.4" y="112.9">2</text>
<text x="42.4" y="114.2">7</text>
<text x="42.4" y="116.7">8</text>
<text x="42.4" y="119.2">9</text>
<text x="74.9" y="119.2">32GPIO27</text>
<text x="74.9" y="116.7">33</text>
<text x="74.9" y="114.2">34GPIO28</text>
<text x="74.9" y="119.2">32</text>
<text x="74.9" y="114.2">34</text>
<text x="123.1" y="115.8" transform="rotate(-90 123.1 115.8)">MP</text>
<text x="176.4" y="114.2">3</text>
<text x="176.4" y="116.7">4</text>
<text x="176.4" y="119.2">5</text>
<text x="220.9" y="115.4">4</text>
<text x="220.9" y="118">5</text>
<text x="256.4" y="115.4">3</text>
<text x="256.4" y="118">4</text>
<text x="41.8" y="121.8">10</text>
<text x="41.8" y="124.3">11</text>
<text x="74.9" y="124.3">30</text>
<text x="74.9" y="121.8">31GPIO26</text>
<text x="74.9" y="121.8">31</text>
<text x="176.4" y="121.8">6</text>
<text x="176.4" y="124.3">7</text>
<text x="220.9" y="120.5">6</text>
<text x="220.9" y="123.1">7</text>
<text x="220.9" y="125.6">8</text>
<text x="256.4" y="120.5">5</text>
<text x="41.8" y="129.4">13</text>
<text x="41.8" y="126.9">12</text>
<text x="41.8" y="131.9">14</text>
<text x="74.9" y="131.9">27GPIO21</text>
<text x="74.9" y="129.4">28</text>
<text x="74.9" y="126.9">29GPIO22</text>
<text x="74.9" y="131.9">27</text>
<text x="74.9" y="126.9">29</text>
<text x="124.3" y="128.4" transform="rotate(-90 124.3 128.4)">1</text>
<text x="126.9" y="130.7">2POT</text>
<text x="126.9" y="130.7">2</text>
<text x="175.8" y="131.9">10</text>
<text x="176.4" y="126.9">8</text>
<text x="176.4" y="129.4">9</text>
<text x="220.3" y="130.7">10 GPIO16</text>
<text x="220.9" y="128.1">9</text>
<text x="41.8" y="134.5">15</text>
<text x="41.8" y="137">16</text>
<text x="74.9" y="137">25GPIO19</text>
<text x="74.9" y="134.5">26GPIO20</text>
<text x="74.9" y="137">25</text>
<text x="74.9" y="134.5">26</text>
<text x="124.3" y="134.7" transform="rotate(-90 124.3 134.7)">3</text>
<text x="175.8" y="134.5">11</text>
<text x="175.8" y="137">12</text>
<text x="220.3" y="133.2">11 GPIO13</text>
<text x="41.8" y="142.1">18</text>
<text x="41.8" y="139.6">17</text>
<text x="74.9" y="142.1">23</text>
<text x="74.9" y="139.6">24GPIO18</text>
<text x="74.9" y="139.6">24</text>
<text x="41.8" y="144.6">19</text>
<text x="41.8" y="147.2">20</text>
<text x="74.9" y="147.2">21GPIO16</text>
<text x="74.9" y="144.6">22GPIO17</text>
<text x="74.9" y="147.2">21</text>
<text x="74.9" y="144.6">22</text>
</g>
</svg>
